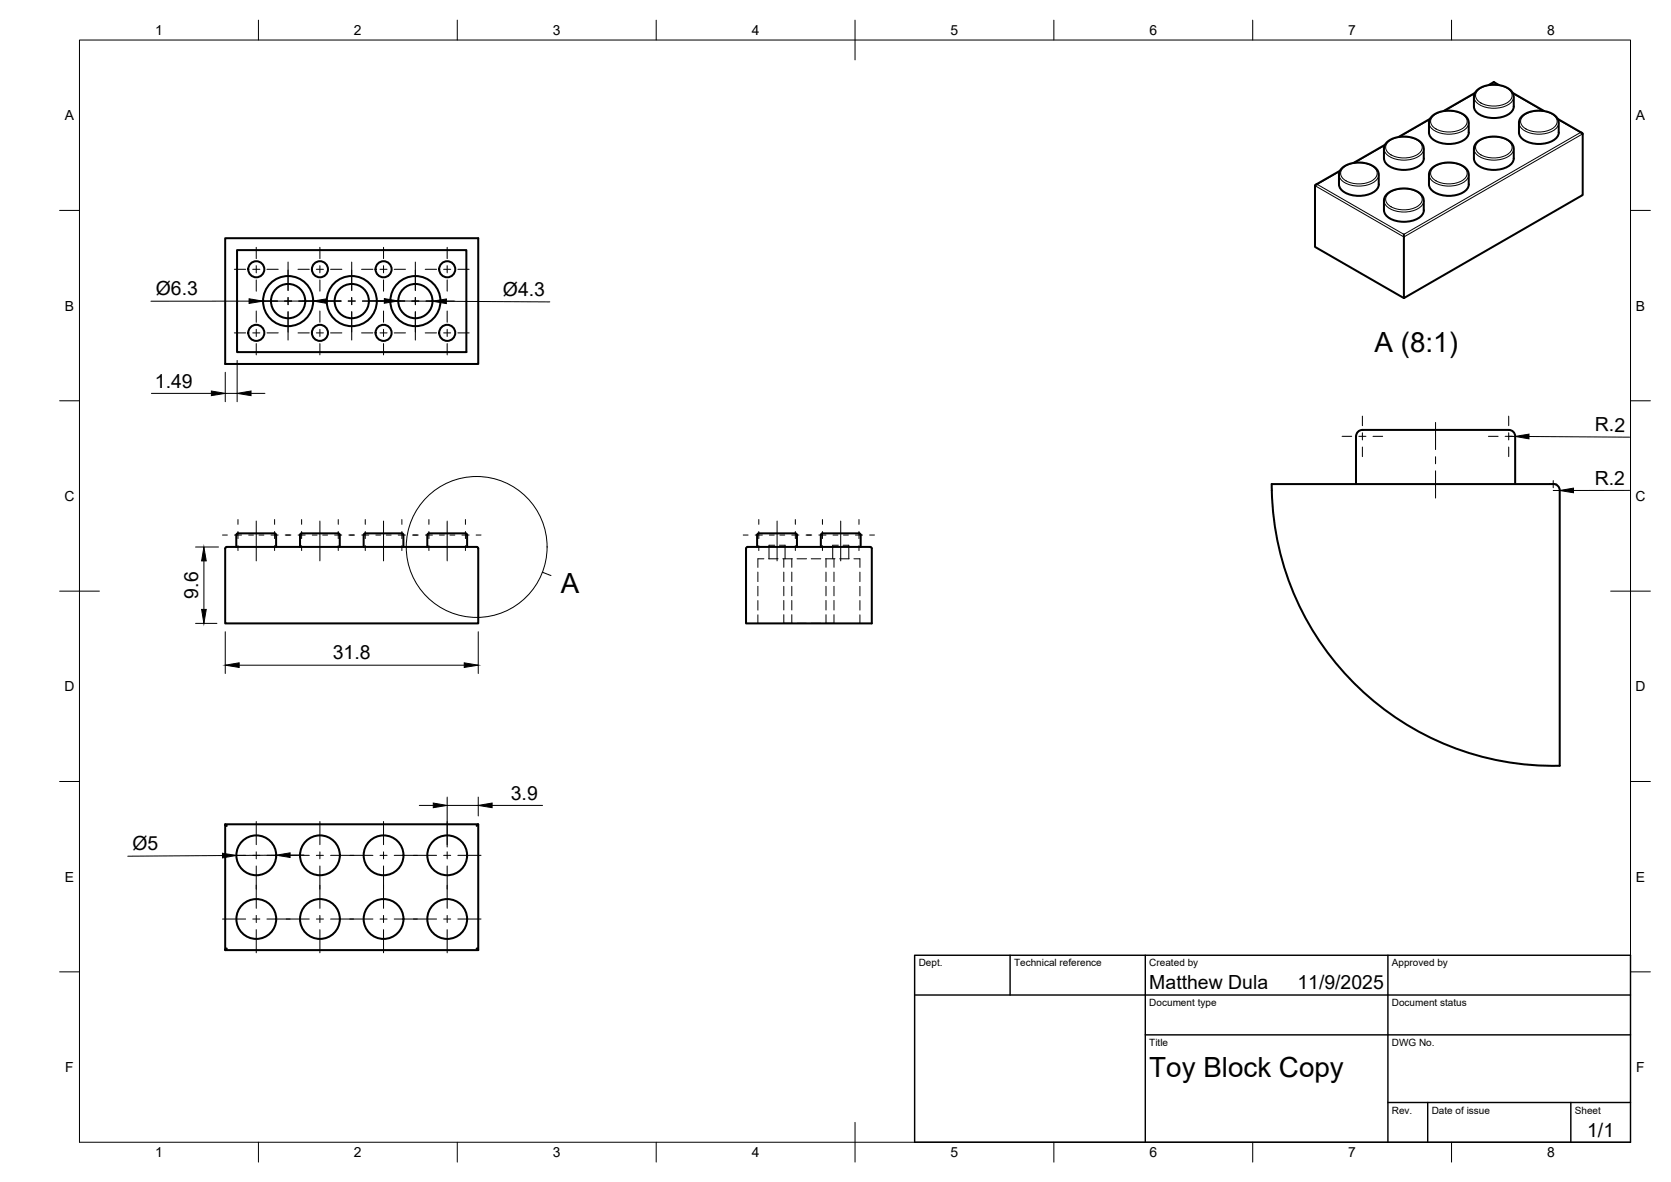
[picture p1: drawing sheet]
<svg xmlns="http://www.w3.org/2000/svg" width="420mm" height="297mm" viewBox="0 0 420 297" stroke-linecap="round" stroke-linejoin="round" font-family="sans-serif">
<!-- layer: Visible -->
<g fill="none" stroke="#000" stroke-width=".51">
<path d="M348.2 36.4l-7.9 4.5M348.7 35.8l1.5-1 1.7-.4 1.8-.1 2.1 .5 1.3 .8 .7 1 .2 .7v2.5a3.4 3.4 0 0 1-3 2.7 6.7 6.7 0 0 1-6.6-1.6l-.4-1.1v-2.5l.1-.7zM359.6 29.9l-7.9 4.5M360 29.3l1.4-1 1.8-.4h2.2l1.8 .4 1.4 1 .6 .8 .1 3.2a3.4 3.4 0 0 1-3 2.7 6.7 6.7 0 0 1-6.6-1.6l-.4-1.1v-2.6l.2-.8zM370.9 23.4l-7.9 4.5M371.3 22.8l1.3-.9 1.9-.6h2.2l1.7 .5 1.4 .8 .6 .9 .2 .7v2.6a3.4 3.4 0 0 1-3 2.6 6.7 6.7 0 0 1-6.6-1.5l-.4-1.1v-2.6l.2-.7zM371.3 35.8l1.5-1 1.7-.4 1.8-.1 2.1 .5 1.2 .7 .8 1.1 .2 .7v2.5a3.4 3.4 0 0 1-3 2.7 6.7 6.7 0 0 1-6.6-1.6l-.4-1.1v-2.5l.2-.7zM375.6 20.6v.2M375.6 20.6l-1.3 .8M375.6 20.6l1.3 .8M380.4 23.4l7.9 4.5M382.6 29.3l1.3-.9 2-.5h2.1l1.8 .4 1.2 .8 .8 1 .1 3.2a3.4 3.4 0 0 1-3 2.7 6.7 6.7 0 0 1-6.6-1.6l-.4-1.1v-2.7z"/>
<path d="M391.7 29.9l6.1 3.5M397.4 33.3l.6 .3v15.4l-45 25.9v-16M56.6 59.9h63.6v31.6h-63.6zM331.2 46.3l-.5 .3-.1 15.4 22.4 12.9M336.9 42.9l-6.1 3.5M337.3 42.4l1.3-.9 2.1-.6h1.9l1.8 .4 1.3 .7 .8 1 .2 .6v2.7a3.4 3.4 0 0 1-3.1 2.7 6.7 6.7 0 0 1-6.5-1.5l-.4-1.2v-2.6zM348.6 48.9l1.6-1 1.8-.5h1.9l1.9 .5 1.1 .6 .9 1.1 .2 .7v2.5a3.4 3.4 0 0 1-3 2.7 6.7 6.7 0 0 1-6.6-1.5l-.4-1.2v-2.5l.1-.7zM360 42.3l1.6-1 1.7-.4h2l1.7 .4 1.3 .7 .8 .9 .2 .8v2.6a3.4 3.4 0 0 1-3 2.7 6.7 6.7 0 0 1-6.6-1.5l-.4-1.2v-2.6l.2-.8zM59.6 62.9h57.7v25.6h-57.7zM56.7 137.6l.3-.2 63.1 .1 .1 .3v18.9h-63.6zM59.4 134.4v3M59.4 134.4a1.02 1.02 0 0 1 1.4-.4h7.3a1.07 1.07 0 0 1 1.3 .4"/>
<path d="M69.4 134.4v3M75.4 134.4v3M75.8 134h8.3a1.07 1.07 0 0 1 1.3 .4M75.9 134l-.4 .4M85.4 134.4v3M91.4 134.4v3M91.5 134.4a1.02 1.02 0 0 1 1.3-.4h7.3a1.02 1.02 0 0 1 1.3 .4M101.4 134.4v3M107.4 134.4v3M107.5 134.4a1.02 1.02 0 0 1 1.3-.4h7.3a1.07 1.07 0 0 1 1.4 .4M117.5 134.4v3M188 137.4l31 .1 .2 .3v18.9h-31.6v-18.9l.4-.4"/>
<path d="M190.4 134.4v3M200 134h-8.3a1.02 1.02 0 0 0-1.3 .4M200 134l.4 .4M200.4 134.4v3M206.4 134.4v3M206.4 134.4a1.02 1.02 0 0 1 1.4-.4h7.3a1.07 1.07 0 0 1 1.3 .4M216.4 134.4v3M341 121.7v-12.1a1.8 1.8 0 0 1 2.2-1.6h35.1a2.46 2.46 0 0 1 2.6 1.1l.1 12.6M392.2 123.2a1.57 1.57 0 0 0-1.6-1.5h-70.8v1a70.8 70.8 0 0 0 72.4 69.7v-69.2M56.6 207.1h63.6l-.4 .4M57 207.5l-.4-.4v31.7l.4-.4M120.2 207.1v31.7l-.4-.4"/>
<path d="M56.6 238.8h63.6"/>
<circle cx="64.4" cy="67.7" r="2.02"/>
<circle cx="72.4" cy="75.7" r="4.3"/>
<circle cx="72.4" cy="75.7" r="6.3"/>
<circle cx="80.4" cy="67.7" r="2.02"/>
<circle cx="88.4" cy="75.7" r="4.3"/>
<circle cx="88.4" cy="75.7" r="6.3"/>
<circle cx="96.4" cy="67.7" r="2.02"/>
<circle cx="104.4" cy="75.7" r="4.3"/>
<circle cx="104.4" cy="75.7" r="6.3"/>
<circle cx="112.4" cy="67.7" r="2.02"/>
<circle cx="64.4" cy="83.6" r="2.02"/>
<circle cx="80.4" cy="83.6" r="2.02"/>
<circle cx="96.4" cy="83.6" r="2.02"/>
<circle cx="112.4" cy="83.6" r="2.02"/>
<circle cx="64.4" cy="214.9" r="5"/>
<circle cx="80.4" cy="214.9" r="5"/>
<circle cx="96.4" cy="214.9" r="5"/>
<circle cx="112.4" cy="214.9" r="5"/>
<circle cx="64.4" cy="230.9" r="5"/>
<circle cx="80.4" cy="230.9" r="5"/>
<circle cx="96.4" cy="230.9" r="5"/>
<circle cx="112.4" cy="230.9" r="5"/>
</g>
<!-- layer: Hidden -->
<g fill="none" stroke="#000" stroke-width=".25">
<path d="M194.8 137h-1.4v3.4M196 137h1.4v3.4M210.8 137h-1.4v3.4M212 137h1.4v3.4M190.6 143.8v2.4M190.6 147.3v2.4M190.6 150.9v2.4M190.6 154.5v2.2M192.1 140.4h-1.5v2.2M193.3 140.4h2.3M196.8 140.4h2.4M197.1 154.5v2.1h2.1"/>
<path d="M197.1 140.4v2.2M197.1 143.8v2.3M197.1 147.3v2.4M197.1 150.9v2.4M199.1 140.4v2.2M199.1 143.8v2.3M199.1 147.3v2.4M199.1 150.9v2.4M199.1 154.5v2.1M200.4 156.6h2.4M200.4 140.4h2.4M204 156.6h2.4"/>
<path d="M204 140.4h2.4M207.6 140.4h2.4M207.7 140.4v2.2M207.7 143.8v2.3M207.7 147.3v2.4M207.7 150.9v2.4M207.7 154.5v2.1M209.7 154.5v2.1h-2.1M209.7 140.4v2.2M209.7 143.8v2.3M209.7 147.3v2.4M209.7 150.9v2.4"/>
<path d="M211.1 140.4h2.4M214.7 140.4h1.5v2.2M216.2 143.8v2.4M216.2 147.3v2.4M216.2 150.9v2.4M216.2 154.5v2.2"/>
</g>
<!-- layer: Visible Narrow -->
<g fill="none" stroke="#000" stroke-width=".25">
<path d="M348 37.4a3.4 3.4 0 0 0 3.1 2.6 6.7 6.7 0 0 0 6.5-1.5l.4-1.1M348.1 36.6l-7.4 4.3M349.2 35.6a6.5 6.5 0 0 1 8.1 .4 1.93 1.93 0 0 1-1 2.9 6.5 6.5 0 0 1-7.6-.9 1.73 1.73 0 0 1 .5-2.4zM359.3 30.8a3.4 3.4 0 0 0 3.1 2.7 6.7 6.7 0 0 0 6.5-1.5l.4-1.2M359.5 30.1l-7.5 4.3M360.5 29.1a6.5 6.5 0 0 1 8.1 .4 1.93 1.93 0 0 1-1 2.9 6.5 6.5 0 0 1-7.6-.9 1.73 1.73 0 0 1 .5-2.4zM370.6 24.3a3.4 3.4 0 0 0 3.1 2.7 6.7 6.7 0 0 0 6.5-1.6l.4-1.1M370.6 37.4a3.4 3.4 0 0 0 3.1 2.6 6.7 6.7 0 0 0 6.5-1.5l.4-1.1M370.8 23.5l-7.5 4.4M371.8 22.5a6.5 6.5 0 0 1 8.1 .5 1.93 1.93 0 0 1-1 2.9 6.5 6.5 0 0 1-7.6-.9 1.73 1.73 0 0 1 .5-2.5zM371.8 35.6a6.5 6.5 0 0 1 8.1 .4 1.93 1.93 0 0 1-1 2.9 6.5 6.5 0 0 1-7.6-.9 1.73 1.73 0 0 1 .5-2.4zM374.6 21.3l1-.5 1 .5"/>
<path d="M380.4 23.5l7.5 4.4M381.9 30.8a3.4 3.4 0 0 0 3.1 2.7 6.7 6.7 0 0 0 6.5-1.5l.4-1.2M383.1 29.1a6.5 6.5 0 0 1 8.1 .4 1.93 1.93 0 0 1-1 2.9 6.5 6.5 0 0 1-7.5-.9 1.73 1.73 0 0 1 .4-2.4zM391.8 30.1l5.6 3.2-44.4 25.6-21.8-12.6 5.6-3.2M398 33.6l-45 25.9-22.4-12.8M336.7 43.9a3.4 3.4 0 0 0 3 2.6 6.7 6.7 0 0 0 6.6-1.5l.4-1.1M337.8 42.1a6.5 6.5 0 0 1 8.1 .5 1.93 1.93 0 0 1-1 2.8 6.5 6.5 0 0 1-7.5-.8 1.73 1.73 0 0 1 .4-2.5zM348 50.4a3.4 3.4 0 0 0 3.1 2.7 6.7 6.7 0 0 0 6.5-1.6l.4-1.1M349.2 48.6a6.5 6.5 0 0 1 8.1 .5 1.93 1.93 0 0 1-1 2.9 6.5 6.5 0 0 1-7.6-.9 1.73 1.73 0 0 1 .5-2.5zM359.3 43.9a3.4 3.4 0 0 0 3.1 2.6 6.7 6.7 0 0 0 6.5-1.5l.4-1.1M360.5 42.1a6.5 6.5 0 0 1 8.1 .5 1.93 1.93 0 0 1-1 2.8 6.5 6.5 0 0 1-7.6-.8 1.73 1.73 0 0 1 .5-2.5z"/>
</g>
<!-- layer: BORDER -->
<g fill="none" stroke="#000" stroke-width=".25">
<path d="M20 10.1h390v276.9h-390zM65 5.1v5M115 5.1v5M165 5.1v5M215 5.1v10M265 5.1v5M315 5.1v5M365 5.1v5M15 52.9h5M410 52.9h5M15 100.7h5M410 100.7h5"/>
<path d="M15 148.6h10M405 148.6h10M15 196.4h5M410 196.4h5M15 244.2h5M410 244.2h5M65 287v5M115 287v5M165 287v5M215 282.1v9.9M265 287v5M315 287v5"/>
<path d="M365 287v5"/>
</g>
<!-- layer: TITLEBLOCK -->
<path d="M230 240.1h180v46.9h-180zM230 250h180M254 240.1v9.9M288 240.1v46.9M349 240.1v46.9M288 260.1h122M349 277.1h61M359 277.1v9.9M395 277.1v9.9" fill="none" stroke="#000" stroke-width=".36"/>
<!-- layer: Smart Centers -->
<g fill="none" stroke="#000" stroke-width=".25">
<path d="M58.9 67.7h2.9M62.6 75.7h7.2M63.5 67.7h1.8M64.4 62.2v2.8M64.4 66.8v1.8M64.4 70.3v2.9M64.4 78.2v2.8M67.1 67.7h2.9M71.5 75.7h1.8M72.4 65.9v7.1M72.4 74.8v1.8M72.4 78.3v7.2"/>
<path d="M74.9 67.7h2.9M75.1 75.7h10.7M79.5 67.7h1.8M80.4 62.2v2.8M80.4 66.8v1.8M80.4 70.3v2.9M80.4 78.2v2.8M83.1 67.7h2.9M87.5 75.7h1.8M88.4 65.9v7.1M88.4 74.8v1.8M88.4 78.3v7.2"/>
<path d="M90.9 67.7h2.9M91.1 75.7h10.7M95.5 67.7h1.8M96.4 62.2v2.8M96.4 66.8v1.8M96.4 70.3v2.9M96.4 78.2v2.8M99.1 67.7h2.9M103.5 75.7h1.8M104.4 65.9v7.1M104.4 74.8v1.8M104.4 78.3v7.2"/>
<path d="M106.9 67.7h2.9M107.1 75.7h7.1M111.5 67.7h1.8M112.4 62.2v2.8M112.4 66.8v1.8M112.4 70.3v2.9M112.4 78.2v2.8M115.1 67.7h2.9M58.9 83.7h2.9M63.5 83.7h1.8M64.4 82.8v1.8M64.4 86.3v2.9"/>
<path d="M67.1 83.7h2.9M74.9 83.7h2.9M79.5 83.7h1.8M80.4 82.8v1.8M80.4 86.3v2.9M83.1 83.7h2.9M90.9 83.7h2.9M95.5 83.7h1.8M96.4 82.8v1.8M96.4 86.3v2.9M99.1 83.7h2.9M106.9 83.7h2.9"/>
<path d="M111.5 83.7h1.8M112.4 82.8v1.8M112.4 86.3v2.9M115.1 83.7h2.9M337.5 109.7h2.4M341.7 109.7h1.8M342.6 104.6v2.4M342.6 108.8v1.8M342.6 112.3v2.5M345.2 109.7h2.5M361 106.2v6.8M361 114.8v1.8"/>
<path d="M361 118.3v6.9M374.2 109.7h2.5M378.5 109.7h1.8M379.3 104.6v2.4M379.3 108.8v1.8M379.3 112.3v2.5M382 109.7h2.5M55.9 134.5h1.3M58.9 134.5h1.8M59.8 130.6v1.2M59.8 133.6v1.7M59.8 137.1v1.3"/>
<path d="M62.5 134.5h1.2M64.4 130.9v10.1M65.1 134.5h1.3M68.2 134.5h1.7M69 130.6v1.2M69 133.6v1.7M69 137.1v1.3M71.7 134.5h1.5M75 134.5h1.7M75.8 130.6v1.2M75.8 133.6v1.7M75.8 137.1v1.3"/>
<path d="M78.5 134.5h1.2M80.4 130.9v10.1M81.1 134.5h1.3M84.1 134.5h1.8M85 130.6v1.2M85 133.6v1.7M85 137.1v1.3M87.7 134.5h1.5M91 134.5h1.7M91.8 130.6v1.2M91.8 133.6v1.7M91.8 137.1v1.3"/>
<path d="M94.5 134.5h1.2M96.4 130.9v10.1M97.1 134.5h1.3M100.1 134.5h1.8M101 130.6v1.2M101 133.6v1.7M101 137.1v1.3M103.7 134.5h1.5M107 134.5h1.7M107.8 130.6v1.2M107.8 133.6v1.7M107.8 137.1v1.3"/>
<path d="M110.5 134.5h1.2M112.4 130.9v10.1M113.1 134.5h1.3M116.1 134.5h1.8M117 130.6v1.2M117 133.6v1.7M117 137.1v1.3M119.7 134.5h1.2M186.9 134.5h1.2M189.9 134.5h1.8M190.8 130.6v1.2M190.8 133.6v1.7"/>
<path d="M190.8 137.1v1.3M193.5 134.5h1.2M195.4 130.9v10.1M196.1 134.5h1.2M199.1 134.5h1.8M200 130.6v1.2M200 133.6v1.7M200 137.1v1.3M202.7 134.5h1.4M205.9 134.5h1.8M206.8 130.6v1.2M206.8 133.6v1.7"/>
<path d="M206.8 137.1v1.3M209.5 134.5h1.2M211.4 130.9v10.1M212.1 134.5h1.2M215.1 134.5h1.8M216 130.6v1.2M216 133.6v1.7M216 137.1v1.3M218.7 134.5h1.2M389.7 121.7h1.8M390.5 120.8v1.8M55.9 215h5.9"/>
<path d="M63.5 215h1.8M64.4 206.4v5.9M64.4 214.1v1.7M64.4 217.6v10.7M67.1 215h10.7M79.5 215h1.8M80.4 206.4v5.9M80.4 214.1v1.7M80.4 217.6v10.7M83.1 215h10.7M95.5 215h1.8M96.4 206.4v5.9"/>
<path d="M96.4 214.1v1.7M96.4 217.6v10.7M99.1 215h10.7M111.5 215h1.8M112.4 206.4v5.9M112.4 214.1v1.7M112.4 217.6v10.7M115.1 215h5.8M55.9 231h5.9M63.5 231h1.8M64.4 230v1.8M64.4 233.6v5.8"/>
<path d="M67.1 231h10.7M79.5 231h1.8M80.4 230v1.8M80.4 233.6v5.8M83.1 231h10.7M95.5 231h1.8M96.4 230v1.8M96.4 233.6v5.8M99.1 231h10.7M111.5 231h1.8M112.4 230v1.8M112.4 233.6v5.8"/>
<path d="M115.1 231h5.8"/>
</g>
<!-- layer: FD_Dimensions -->
<g fill="none" stroke="#000" stroke-width=".25">
<path d="M62.6 75.7h-24.6M78.7 75.7h-12.6M82.2 75.7h3.5M93.1 75.6h3.5M100.1 75.6l8.6 .1M112.2 75.7l26 .2M38.1 98.9h15M56.6 93.6v7.4M56.6 98.9h3M59.6 90.6v10.4M63.1 98.9h3.5M379.3 109.7h1.7"/>
<path d="M384.5 109.7l25.3 .2M49.2 137.5h5.7M390.5 123.3h1.7M409.8 123.2l-14.2 .1M49.2 156.7h5.3M51.3 141v12.1M56.6 158.8v10.5M120.2 158.8v10.5M60.1 167.2h56.6M55.9 215l-23.8 .2M69.4 214.9l-10 .1M76.4 214.9h-3.5"/>
<path d="M105.4 202.4h3.5M112.4 200.3v12.6M112.4 202.4h7.8M120.2 200.3v4.7M123.7 202.4h12.7"/>
</g>
<g fill="#000" stroke="#000" stroke-width=".25">
<path d="M62.6 75.1l3.5 .6-3.5 .5zM78.7 75.7l3.5-.6v1.1zM96.6 75l3.5 .6-3.5 .6zM108.7 75.7l3.5-.6v1.2zM53.1 98.3l3.5 .6-3.5 .5zM59.6 98.9l3.5-.6v1.1zM381 109.7l3.5-.6v1.2zM392.2 123.3l3.4-.6v1.1zM50.7 153.1h1.2l-.6 3.6zM51.3 137.5l.6 3.5h-1.2zM56.6 167.2l3.5-.6v1.1zM116.7 166.6l3.5 .6-3.5 .5z"/>
<path d="M55.9 214.4l3.5 .6-3.5 .6zM69.4 214.9l3.5-.6v1.2zM108.9 201.8l3.5 .6-3.5 .6zM120.2 202.4l3.5-.6v1.2z"/>
</g>
<!-- layer: Detail Boundary -->
<g fill="none" stroke="#000" stroke-width=".25">
<path d="M136.4 143.8l2.1 .8"/>
<circle cx="119.9" cy="137.5" r="17.7"/>
</g>
<g font-size="7">
<text x="345.6" y="88.3">A (8:1)</text>
<text x="141" y="149">A</text>
<text x="289" y="270.6">Toy Block Copy</text>
</g>
<g font-size="4.9">
<text x="39.2" y="74.2">Ø6.3</text>
<text x="126.5" y="74.3">Ø4.3</text>
<text x="38.9" y="97.4">1.49</text>
<text x="401" y="108.4">R.2</text>
<text x="401" y="121.8">R.2</text>
<text x="49.8" y="150.4" transform="rotate(-90 49.8 150.4)">9.6</text>
<text x="83.7" y="165.7">31.8</text>
<text x="128.4" y="200.9">3.9</text>
<text x="33.3" y="213.6">Ø5</text>
<text x="289" y="248.5">Matthew Dula</text>
<text x="326.2" y="248.5">11/9/2025</text>
<text x="399.1" y="285.7">1/1</text>
</g>
<g font-size="3.5">
<text x="39" y="8.8">1</text>
<text x="89" y="8.8">2</text>
<text x="139" y="8.8">3</text>
<text x="189" y="8.8">4</text>
<text x="239" y="8.8">5</text>
<text x="289" y="8.8">6</text>
<text x="339" y="8.8">7</text>
<text x="389" y="8.8">8</text>
<text x="16.3" y="30.2">A</text>
<text x="411.3" y="30.2">A</text>
<text x="16.3" y="78">B</text>
<text x="411.3" y="78">B</text>
<text x="16.2" y="125.9">C</text>
<text x="411.2" y="125.9">C</text>
<text x="16.2" y="173.7">D</text>
<text x="411.2" y="173.7">D</text>
<text x="16.3" y="221.6">E</text>
<text x="411.3" y="221.6">E</text>
<text x="16.4" y="269.4">F</text>
<text x="411.4" y="269.4">F</text>
<text x="39" y="290.8">1</text>
<text x="89" y="290.8">2</text>
<text x="139" y="290.8">3</text>
<text x="189" y="290.8">4</text>
<text x="239" y="290.8">5</text>
<text x="289" y="290.8">6</text>
<text x="339" y="290.8">7</text>
<text x="389" y="290.8">8</text>
</g>
<g font-size="2.5">
<text x="231" y="242.9">Dept.</text>
<text x="255" y="242.9">Technical reference</text>
<text x="289" y="242.9">Created by</text>
<text x="350" y="242.9">Approved by</text>
<text x="289" y="252.8">Document type</text>
<text x="350" y="252.8">Document status</text>
<text x="289" y="262.9">Title</text>
<text x="350" y="262.9">DWG No.</text>
<text x="350" y="279.9">Rev.</text>
<text x="360" y="279.9">Date of issue</text>
<text x="396" y="279.9">Sheet</text>
</g>
</svg>
